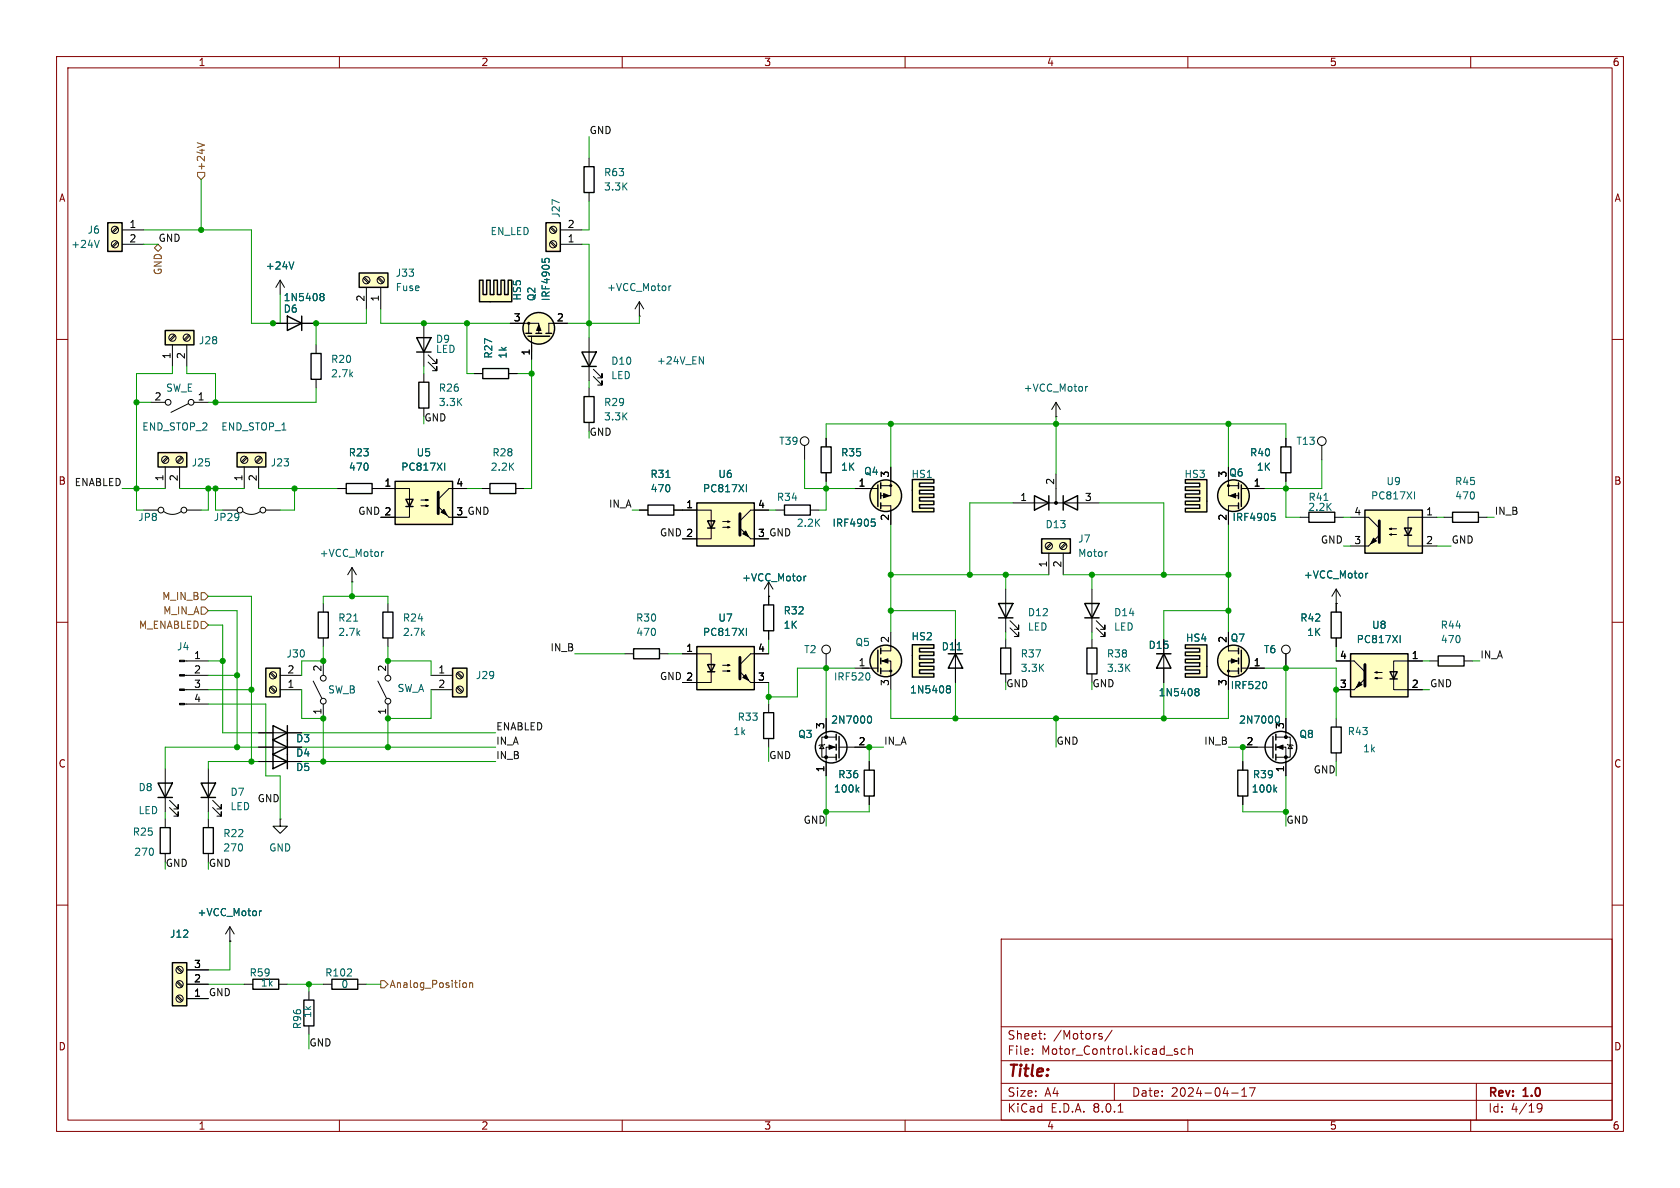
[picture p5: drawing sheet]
<svg xmlns="http://www.w3.org/2000/svg" width="297mm" height="210mm" viewBox="0 0 297 210" stroke-linecap="round" stroke-linejoin="round" font-family="sans-serif">
<g fill="none" stroke="#840000" stroke-width=".18">
<path d="M10 10h277v190h-277zM12 12h273v186h-273zM60 10v2M110 10v2M160 10v2M210 10v2M260 10v2M10 60h2M285 60h2M10 110h2M285 110h2M10 160h2"/>
<path d="M285 160h2M177 166h108v32h-108zM60 198v2M110 198v2M160 198v2M177 194.5h108M177 191.5h108M177 187.5h108M177 181.5h108M182.5 186.3v.1M182.5 185.5v.1M184.7 183.6v.1"/>
<path d="M184.7 182.8v.1M194.5 183.2l.3 .1 .1 .2-.2 .2h-.3M194.5 182.7l.3 .1M196.6 182.1l-1.3 2M197 191.5v3M197.7 196.6h.8M207.7 185.8l.3 .1 .2 .2v.2l-.5 .1M207.7 185.5h.5M209.5 185.5l-.4-.1-.3 .3v.4l.2 .2h.5M210 198v2M210.2 185.5l.2-.1 .3 .1 .1 .9M210.2 184.9v1.5"/>
<path d="M217.7 193.2h1.2M219.5 193.8h.9M219.5 192.7l.5-.4v1.5M220.9 192.3h1l-.7 1.5M260 198v2M261 191.5v6.5M271.7 195.4l.3-.3 .5 .1a.99 .99 0 0 1-.3 1.4h-.3M271.7 195.7l.3 .3h.5l.1-.3"/>
</g>
<path d="M112 114.7h4.6v1.8h-4.6zM218.8 136.1h1.8v4.6h-1.8zM235.3 128.5h1.8v4.6h-1.8z" fill="none" stroke="#000" stroke-width=".24"/>
<path d="M110.5 115.6h1.5M116.6 115.6h1.5M219.7 134.6v1.5M219.7 132.1h5.3M225.6 132.1h1.7v5.1M225.6 130.3h2.5v3.6h-2.5M227.3 127v3.3M227.6 131.6l.1 .1h.8l.1 .1M228.1 131.7l.4 .6h-.8zM236.2 127v1.5M236.2 133.1v1.5M219.7 140.7v1.5" fill="none" stroke="#000" stroke-width=".18"/>
<path d="M225.3 139.5l.4 .5M225.7 126.6h.2l.2 .2v.8M225.7 139.2l-.5 .5" fill="none" stroke="#006464" stroke-width=".18"/>
<g fill="none" stroke="#000" stroke-width=".25">
<path d="M225 130.2v3.8M225.6 129.8v1M225.6 131.6v1M225.6 133.4v1"/>
<circle cx="226.4" cy="132.1" r="2.79"/>
</g>
<g fill="#000" stroke="#000" stroke-width=".18">
<path d="M225.8 132.1l1-.4v.8z"/>
<circle cx="227.3" cy="133.9" r=".25"/>
<circle cx="227.3" cy="130.3" r=".25"/>
</g>
<path d="M80 118.1h2.5v5.1h-2.5z" fill="#ffffc2"/>
<path d="M80 118.1h2.5v5.1h-2.5z" fill="none" stroke="#000" stroke-width=".25"/>
<g fill="none" stroke="#000" stroke-width=".18">
<path d="M57.1 106.7v1.5M57.1 112.8v1.5M62.2 102.9h.1M62.2 100.3l-.7 1.3M62.2 100.3v2.6M62.2 100.3l.8 1.3M68.6 116.8v2.6M76.2 119.4h3.8M80.7 119l.9 .9M80.9 118.9l.9 .8M252.7 116.8h1.5M258.8 116.8h1.5"/>
<path d="M66.8 120.4l1.5 3M68.6 124.5v2.5M76.2 121.9h3.8M80.7 121.6l.9 .8M80.9 121.4l.9 .9M135.9 124.5v1.5M135.9 130.6v1.5"/>
<circle cx="68.6" cy="119.9" r=".51"/>
<circle cx="81.3" cy="119.4" r=".63"/>
<circle cx="68.6" cy="124" r=".51"/>
<circle cx="81.3" cy="121.9" r=".63"/>
</g>
<path d="M56.3 108.2h1.7v4.6h-1.7zM254.3 116h4.5v1.7h-4.5zM135 126h1.8v4.6h-1.8z" fill="none" stroke="#000" stroke-width=".24"/>
<path d="M67.5 97.5v.9M67.8 97.5l-.3 .3M62.5 109.8h.7" fill="none" stroke="#006464" stroke-width=".18"/>
<path d="M123.2 114.3h10.1v7.6h-10.1z" fill="#ffffc2"/>
<path d="M123.2 114.3h10.1v7.6h-10.1zM125.1 117.5h1.3l-.7 1.2zM125.1 118.7h1.3" fill="none" stroke="#000" stroke-width=".25"/>
<path d="M120.6 115.6h5.1v5.1h-5.1M127.8 118.6h1.2l-.3 .1v-.2l.3 .1M127.8 117.6h1.2l-.3 .1v-.2l.3 .1M135.9 115.6h-3.2l-1.9 1.9M132.7 120.7h3.2" fill="none" stroke="#000" stroke-width=".18"/>
<path d="M131.3 119.8l.5-.5 .5 1zM130.8 118.7l1.9 2z" fill="#000" stroke="#000" stroke-width=".18"/>
<path d="M130.8 116.2v3.8" fill="none" stroke="#000" stroke-width=".51"/>
<path d="M132 111.1v1.2" fill="none" stroke="#006464" stroke-width=".18"/>
<path d="M123.2 88.9h10.1v7.6h-10.1z" fill="#ffffc2"/>
<path d="M123.2 88.9h10.1v7.6h-10.1zM125.1 92.1h1.3l-.7 1.2zM125.1 93.3h1.3" fill="none" stroke="#000" stroke-width=".25"/>
<path d="M49.5 49.5l-.7 1.3M49.5 49.5v2.6M49.5 49.5l.8 1.3M120.6 90.2h5.1v5.1h-5.1M127.8 93.2h1.2l-.3 .1v-.2l.3 .1M127.8 92.2h1.2l-.3 .1v-.2l.3 .1M132.7 95.3h3.2M135.9 90.2h-3.2l-1.9 1.9" fill="none" stroke="#000" stroke-width=".18"/>
<path d="M131.3 94.4l.5-.5 .5 1zM130.8 93.3l1.9 2z" fill="#000" stroke="#000" stroke-width=".18"/>
<path d="M130.8 90.8v3.8" fill="none" stroke="#000" stroke-width=".51"/>
<path d="M51.9 46.3l-.4 1.3M132 85.7v1.2" fill="none" stroke="#006464" stroke-width=".18"/>
<path d="M41.9 80h5.1v2.6h-5.1z" fill="#ffffc2"/>
<path d="M41.9 80h5.1v2.6h-5.1z" fill="none" stroke="#000" stroke-width=".25"/>
<g fill="none" stroke="#000" stroke-width=".18">
<path d="M43.2 82.6v3.8M43.5 80.8l-.8 .8M43.7 80.9l-.9 .9M45.7 82.6v3.8M46.1 80.8l-.9 .8M46.2 80.9l-.8 .9"/>
<circle cx="43.2" cy="81.3" r=".63"/>
<circle cx="45.7" cy="81.3" r=".63"/>
</g>
<path d="M27.9 80h5.1v2.6h-5.1z" fill="#ffffc2"/>
<path d="M27.9 80h5.1v2.6h-5.1z" fill="none" stroke="#000" stroke-width=".25"/>
<g fill="none" stroke="#000" stroke-width=".18">
<path d="M29.2 82.6v3.8M29.5 80.8l-.8 .8M29.7 80.9l-.8 .9M31.7 82.6v3.8M32.1 80.8l-.9 .8M32.3 80.9l-.9 .9"/>
<circle cx="29.2" cy="81.3" r=".63"/>
<circle cx="31.7" cy="81.3" r=".63"/>
</g>
<path d="M29.2 58.4h5.1v2.6h-5.1z" fill="#ffffc2"/>
<path d="M29.2 58.4h5.1v2.6h-5.1z" fill="none" stroke="#000" stroke-width=".25"/>
<g fill="none" stroke="#000" stroke-width=".18">
<path d="M30.8 59.2l-.8 .8M31 59.4l-.9 .8M33.4 59.2l-.9 .8M33.5 59.4l-.8 .8M30.5 61v3.8M33 61v3.8"/>
<circle cx="30.5" cy="59.7" r=".63"/>
<circle cx="33" cy="59.7" r=".63"/>
</g>
<path d="M19 39.4h2.6v5.1h-2.6z" fill="#ffffc2"/>
<g fill="none" stroke="#000" stroke-width=".25">
<path d="M19 39.4h2.6v5.1h-2.6zM155.2 114.9v3.8M155.7 114.6v1M155.7 116.3v1M155.7 118.1v1M204.5 115.6h2.5M205.7 115.6l1.3 2.5h-2.5z"/>
<circle cx="156.6" cy="116.8" r="2.79"/>
</g>
<g fill="none" stroke="#000" stroke-width=".18">
<path d="M20.7 42.7l-.9 .8M20.7 40.1l-.9 .9M20.9 42.8l-.9 .9M20.9 40.3l-.9 .8M21.6 40.6h3.8M21.6 43.2h3.8M26.7 71.1h2.5M33.3 71.4l-3.1 1.5M34.3 71.1h2.5M146 115.6v2.5M151.1 118.1h4.1M155.7 116.8h1.8v5.1"/>
<path d="M155.7 118.6h1.8M157.5 111.8v3.3h-1.8M177.8 113v1.5M177.8 119.1v1.6M205.7 113v7.7M153.7 134.6v1.5M153.7 140.7v1.5"/>
<circle cx="20.3" cy="43.2" r=".63"/>
<circle cx="20.3" cy="40.6" r=".63"/>
<circle cx="29.7" cy="71.1" r=".51"/>
<circle cx="33.8" cy="71.1" r=".51"/>
<circle cx="146" cy="114.8" r=".76"/>
</g>
<path d="M17.5 42.5l-.4 1.3M153.7 119.1l.1 .3-.1 .7M151.5 139.5l.3 .5M151.8 139.2l-.4 .5M211.4 122.2l.1 .1M211.4 121.8l.3-.1 .2 .2 .1 .1-.3 .3M211.5 122.3h.2M211.5 122.3h-.1M211.7 122.3l.3 .2-.1 .4-.2 .1-.3-.1" fill="none" stroke="#006464" stroke-width=".18"/>
<path d="M176.9 114.6h1.8v4.5h-1.8zM152.8 136.1h1.8v4.6h-1.8z" fill="none" stroke="#000" stroke-width=".24"/>
<circle cx="156.6" cy="116.8" r="2.79" fill="#ffffc2" stroke="#ffffc2" stroke-width=".18"/>
<g fill="#000" stroke="#000" stroke-width=".18">
<path d="M156 116.8l1-.3v.7z"/>
<circle cx="157.5" cy="118.6" r=".18"/>
</g>
<g fill="#ffffc2">
<path d="M161.3 114h3.8v.6h-2.5v.6h2.5v.7h-2.5v.6l-1.3-.6z"/>
<path d="M161.3 115.9l1.3 .6h2.5v.6h-2.5v.7h2.5v.6h-2.5v.6h2.5v.7h-3.8z"/>
</g>
<path d="M161.3 114h3.8v.6h-2.5v.6h2.5v.7h-2.5v.6h2.5v.6h-2.5v.7h2.5v.6h-2.5v.6h2.5v.7h-3.8zM167.6 115.6h2.6M168.9 115.6l1.3 2.5h-2.6z" fill="none" stroke="#000" stroke-width=".25"/>
<path d="M168.9 113v7.7M193 113v1.5M193 119.1v1.6" fill="none" stroke="#000" stroke-width=".18"/>
<path d="M169.2 114.9h.7M167.4 121.7l.1 .1M167.4 121.3l.4-.1 .2 .2v.1l-.2 .3M167.5 121.8h.3M167.5 121.8h-.1M167.8 121.8l.2 .2v.4l-.2 .1-.4-.1" fill="none" stroke="#006464" stroke-width=".18"/>
<path d="M192.2 114.6h1.7v4.5h-1.7z" fill="none" stroke="#000" stroke-width=".24"/>
<g fill="#ffffc2">
<path d="M209.5 117.8h2.6v-.6l1.3 .6v1.9h-3.9v-.6h2.6v-.7h-2.6z"/>
<path d="M209.5 114h3.9v3.8l-1.3-.6h-2.6v-.7h2.6v-.6h-2.6v-.6h2.6v-.7h-2.6z"/>
</g>
<path d="M209.5 114h3.9v5.7h-3.9v-.6h2.6v-.7h-2.6v-.6h2.6v-.6h-2.6v-.7h2.6v-.6h-2.6v-.6h2.6v-.7h-2.6z" fill="none" stroke="#000" stroke-width=".25"/>
<path d="M96.5 39.4h2.6v5.1h-2.6z" fill="#ffffc2"/>
<path d="M96.5 39.4h2.6v5.1h-2.6zM191.8 106.7h2.5l-1.3 2.5zM191.8 109.2h2.5" fill="none" stroke="#000" stroke-width=".25"/>
<g fill="none" stroke="#000" stroke-width=".18">
<path d="M97.3 40.3l.8 .8M97.3 42.8l.8 .9M97.5 40.1l.8 .9M97.5 42.7l.8 .8M99.1 43.2h3.8M99.1 40.6h3.8M193 104.1v7.7M193.8 111l1.5 1.5v-.7v.7h-.7M193.8 109.7l1.5 1.6v-.8v.8h-.7"/>
<circle cx="97.8" cy="40.6" r=".63"/>
<circle cx="97.8" cy="43.2" r=".63"/>
</g>
<path d="M184.1 95.3h5.1v2.5h-5.1z" fill="#ffffc2"/>
<path d="M184.1 95.3h5.1v2.5h-5.1z" fill="none" stroke="#000" stroke-width=".25"/>
<g fill="none" stroke="#000" stroke-width=".18">
<path d="M185.4 97.8v3.8M185.8 96l-.9 .9M185.9 96.2l-.8 .9M188 97.8v3.8M188.3 96l-.8 .9M188.5 96.2l-.9 .9"/>
<circle cx="185.4" cy="96.5" r=".63"/>
<circle cx="188" cy="96.5" r=".63"/>
</g>
<path d="M195.6 97.5h.2" fill="none" stroke="#006464" stroke-width=".18"/>
<g fill="#ffffc2">
<path d="M209.5 88.6h2.6v-.6l1.3 .6v1.9h-3.9v-.6h2.6v-.7h-2.6z"/>
<path d="M209.5 84.8h3.9v3.8l-1.3-.6h-2.6v-.7h2.6v-.6h-2.6v-.6h2.6v-.7h-2.6z"/>
</g>
<path d="M209.5 84.8h3.9v5.7h-3.9v-.6h2.6v-.7h-2.6v-.6h2.6v-.6h-2.6v-.7h2.6v-.6h-2.6v-.6h2.6v-.7h-2.6z" fill="none" stroke="#000" stroke-width=".25"/>
<path d="M238.8 115.6h10.1v7.6h-10.1z" fill="#ffffc2"/>
<g fill="none" stroke="#000" stroke-width=".25">
<path d="M73.7 59.7h2.5l-1.3 2.5zM73.7 62.2h2.5M218.9 114.6v1M218.9 116.3v1M218.9 118.1v1M219.5 114.9v3.8M238.8 115.6h10.1v7.6h-10.1zM245.7 118.7h1.3l-.6 1.3zM245.7 120h1.3"/>
<circle cx="218.1" cy="116.8" r="2.79"/>
</g>
<g fill="none" stroke="#000" stroke-width=".18">
<path d="M74.9 57.2v7.6M75.7 64l1.5 1.5v-.7v.7h-.7M75.7 62.7l1.5 1.6v-.8v.8h-.7M217.2 118.6h1.7M217.2 114.3v.8h1.7M218.9 116.8h-1.7v5.1M219.5 118.1h4M227.3 115.6v2.5M236.2 116.8h3.2l1.9 1.9M236.2 106.7v1.5M236.2 112.8v1.5M243.1 119.9l.4-.1v.2l-.4-.1h1.2"/>
<path d="M243.1 118.9l.4-.2v.3l-.4-.1h1.2M251.5 116.8h-5.1v5.1h5.1M236.2 121.9h3.2M29.2 144.8v1.5M29.2 150.9v1.5"/>
<circle cx="227.3" cy="114.8" r=".76"/>
</g>
<g fill="#000" stroke="#000" stroke-width=".18">
<path d="M217.7 116.5l1 .3-1 .4zM239.4 121.9l1.9-1.9zM240.3 120.5l.5 .5-1 .5z"/>
<circle cx="217.2" cy="118.6" r=".18"/>
</g>
<path d="M241.3 117.5v3.8" fill="none" stroke="#000" stroke-width=".51"/>
<path d="M247.5 112.3v1.3M223.8 120.6l.1 .4-.1 .6" fill="none" stroke="#006464" stroke-width=".18"/>
<path d="M235.3 108.2h1.8v4.6h-1.8zM28.3 146.3h1.8v4.6h-1.8z" fill="none" stroke="#000" stroke-width=".24"/>
<circle cx="218.1" cy="116.8" r="2.79" fill="#ffffc2" stroke="#ffffc2" stroke-width=".18"/>
<path d="M63.5 48.3h5.1v2.5h-5.1z" fill="#ffffc2"/>
<path d="M63.5 48.3h5.1v2.5h-5.1z" fill="none" stroke="#000" stroke-width=".25"/>
<g fill="none" stroke="#000" stroke-width=".18">
<path d="M64.3 49.2l.8 .9M64.4 49l.9 .9M64.8 50.8v3.8M66.8 49.2l.8 .9M67 49l.8 .9M67.3 50.8v3.8M55.9 61v1.5M55.9 67.1v1.5M59.7 86.4h1.5M65.8 86.4h1.5"/>
<circle cx="64.8" cy="49.5" r=".63"/>
<circle cx="67.3" cy="49.5" r=".63"/>
</g>
<path d="M55 62.5h1.8v4.6h-1.8zM61.2 85.5h4.6v1.7h-4.6z" fill="none" stroke="#000" stroke-width=".24"/>
<path d="M69.8 85.1h10.2v7.6h-10.2z" fill="#ffffc2"/>
<path d="M69.8 85.1h10.2v7.6h-10.2zM71.8 88.3h1.2l-.6 1.2zM71.8 89.5h1.2M27.9 138.4h2.6l-1.3 2.6zM35.6 138.4h2.5l-1.3 2.6zM27.9 141h2.6M35.6 141h2.5" fill="none" stroke="#000" stroke-width=".25"/>
<g fill="none" stroke="#000" stroke-width=".18">
<path d="M74.9 66v1.5M74.9 72.2v1.5M25.4 90.2h2.5M29 90.4a2.54 2.54 0 0 0 3 0M33 90.2h2.6M39.4 90.2h2.5M42.9 90.4a2.54 2.54 0 0 0 3.1 0M47 90.2h2.5M67.3 86.4h5.1v5h-5.1M74.4 89.4h1.3l-.4 .1v-.2l.4 .1M74.4 88.4h1.3l-.4 .1v-.2l.4 .1M79.4 91.4h3.1"/>
<path d="M82.5 86.4h-3.1l-1.9 1.9M29.2 135.9v7.6M36.8 135.9v7.6M30 142.7l1.5 1.6v-.8v.8h-.8M30 141.5l1.5 1.5v-.8v.8h-.8M36.8 144.8v1.5M36.8 150.9v1.5M37.6 142.7l1.5 1.6v-.8v.8h-.7M37.6 141.5l1.5 1.5v-.8v.8h-.7M49.5 144.8v1.3h1.3l-1.3 1.2-1.2-1.2h1.2M49.5 144.8h.1M40.6 166.4h.1"/>
<path d="M40.6 163.8l-.7 1.3M40.6 163.8v2.6M40.6 163.8l.8 1.3"/>
<circle cx="28.4" cy="90.2" r=".51"/>
<circle cx="32.5" cy="90.2" r=".51"/>
<circle cx="42.4" cy="90.2" r=".51"/>
<circle cx="46.5" cy="90.2" r=".51"/>
</g>
<path d="M78 90.6l.5-.6 .5 1.1zM77.5 89.5l1.9 1.9z" fill="#000" stroke="#000" stroke-width=".18"/>
<path d="M77.5 87v3.8" fill="none" stroke="#000" stroke-width=".51"/>
<path d="M78.6 81.9v1.2M45.9 161v.9M46.2 161l-.3 .3" fill="none" stroke="#006464" stroke-width=".18"/>
<path d="M74 67.6h1.8v4.5h-1.8zM35.9 146.3h1.8v4.6h-1.8z" fill="none" stroke="#000" stroke-width=".24"/>
<path d="M30.5 170.2h2.5v7.6h-2.5z" fill="#ffffc2"/>
<path d="M102.9 62.2h2.5l-1.3 2.6zM102.9 64.8h2.5M30.5 170.2h2.5v7.6h-2.5z" fill="none" stroke="#000" stroke-width=".25"/>
<g fill="none" stroke="#000" stroke-width=".18">
<path d="M104.1 27.9v1.5M104.1 34.1v1.5M104.1 59.7v7.6M113 55.9h.1M113 53.3l-.7 1.3M113 53.3v2.6M113 53.3l.8 1.3M83.8 66h1.5M89.9 66h1.5M104.1 68.6v1.5M104.1 74.7v1.5M104.9 66.5l1.5 1.6v-.8v.8h-.7"/>
<path d="M104.9 65.3l1.5 1.5v-.8v.8h-.7M85.1 86.4h1.5M91.2 86.4h1.5M113 90.2h1.5M119.1 90.2h1.5M31.2 171.1l.9 .9M31.2 173.7l.9 .8M31.2 176.2l.9 .8M31.4 170.9l.9 .9M31.4 173.5l.9 .8M31.4 176l.9 .9M33 176.5h3.8"/>
<path d="M33 174h3.8M33 171.5h3.8M43.2 174h1.5M49.3 174h1.5M54.6 175.3v1.5M57.1 174h1.6M63.3 174h1.5M54.6 181.4v1.5"/>
<circle cx="31.7" cy="176.5" r=".63"/>
<circle cx="31.7" cy="171.4" r=".63"/>
<circle cx="31.7" cy="174" r=".63"/>
</g>
<path d="M103.3 29.5h1.7v4.5h-1.7zM85.3 65.2h4.6v1.7h-4.6zM103.3 70.1h1.7v4.6h-1.7zM86.6 85.5h4.6v1.7h-4.6zM114.6 89.3h4.5v1.8h-4.5zM44.7 173.1h4.6v1.8h-4.6zM53.7 176.8h1.8v4.6h-1.8zM58.7 173.1h4.5v1.8h-4.5z" fill="none" stroke="#000" stroke-width=".24"/>
<path d="M118.3 50.5v.9M118.6 50.5l-.3 .3M117.7 84.4h.7" fill="none" stroke="#006464" stroke-width=".18"/>
<g fill="#ffffc2">
<path d="M84.8 49.5h.6v2.6h.6v-2.6h.7v2.6h.6l-.6 1.2h-1.9z"/>
<path d="M87.3 49.5h.6v2.6h.7v-2.6h.6v2.6h.6v-2.6h.7v3.8h-3.8l.6-1.2z"/>
</g>
<g fill="none" stroke="#000" stroke-width=".25">
<path d="M84.8 49.5h.6v2.6h.6v-2.6h.7v2.6h.6v-2.6h.6v2.6h.7v-2.6h.6v2.6h.6v-2.6h.7v3.8h-5.7zM93 58.9h1M93.3 59.4h3.9M94.7 58.9h1.1M96.5 58.9h1M48.3 133.4l2.5 1.2-2.5 1.3zM48.3 130.8l2.5 1.3-2.5 1.3zM48.3 128.3l2.5 1.2-2.5 1.3zM50.8 128.3v7.6"/>
<circle cx="95.2" cy="58" r="2.79"/>
</g>
<circle cx="95.2" cy="58" r="2.79" fill="#ffffc2" stroke="#ffffc2" stroke-width=".18"/>
<g fill="none" stroke="#000" stroke-width=".18">
<path d="M90.2 57.2h5v1.7M93.5 57.2v1.7M94 59.4v4.1M100.3 57.2h-3.3v1.7M57.1 116.8v2.6M68.6 106.7v1.5M68.6 112.8v1.5M45.7 134.6h7.6M45.7 132.1h7.6M45.7 129.5h7.6M55.4 120.4l1.5 3M57.1 124.5v2.5"/>
<circle cx="57.2" cy="119.9" r=".51"/>
<circle cx="57.2" cy="124" r=".51"/>
</g>
<g fill="#000" stroke="#000" stroke-width=".18">
<path d="M95.2 57.4l.4 1h-.7z"/>
<circle cx="93.5" cy="57.1" r=".18"/>
</g>
<path d="M95.8 45.7v.6M96.3 46.2v-.3l.3-.2 .4 .1 .1 .4" fill="none" stroke="#006464" stroke-width=".18"/>
<path d="M67.7 108.2h1.8v4.6h-1.8z" fill="none" stroke="#000" stroke-width=".24"/>
<path d="M47 118.1h2.5v5.1h-2.5z" fill="#ffffc2"/>
<path d="M50.8 55.9l2.5 1.3-2.5 1.2zM53.3 55.9v2.5M47 118.1h2.5v5.1h-2.5z" fill="none" stroke="#000" stroke-width=".25"/>
<g fill="none" stroke="#000" stroke-width=".18">
<path d="M48.3 57.2h7.6M186.7 73.7h.1M186.7 71.1l-.8 1.3M186.7 71.1v2.6M186.7 71.1l.8 1.3M227.3 77.5v1.5M233.7 78.7v2.6M137.2 90.2h1.5M143.3 90.2h1.5M227.3 83.6v1.5M229.9 91.4h1.5M236 91.4h1.5"/>
<path d="M255.3 91.4h1.5M261.4 91.4h1.5M32.6 119.4h4.2M32.6 116.8h4.2M47.8 119l.8 .9M47.9 118.9l.9 .8M49.5 119.4h3.8M135.9 105.4h.1M135.9 102.9l-.8 1.2M135.9 102.9v4M135.9 111.5v1.5M135.9 102.9l.8 1.2"/>
<path d="M236.2 106.7h.1M236.2 104.1l.8 1.3M236.2 104.1v2.6M236.2 104.1l-.7 1.3M32.6 121.9h4.2M32.6 124.5h4.2M47.8 121.6l.8 .8M47.9 121.4l.9 .9M49.5 121.9h3.8"/>
<circle cx="233.7" cy="78" r=".76"/>
<circle cx="48.3" cy="119.4" r=".63"/>
<circle cx="48.3" cy="121.9" r=".63"/>
</g>
<path d="M31.7 119.3h.9v.2h-.9zM31.7 116.7h.9v.3h-.9zM31.7 124.3h.9v.3h-.9zM31.7 121.8h.9v.2h-.9z" fill="#000" stroke="#000" stroke-width=".18"/>
<path d="M56.7 52.4h.1M56.7 51.9h.3l.2 .1 .1 .2-.3 .2M56.8 52.4h.2M56.8 52.4l-.1 .1M57 52.4l.3 .3-.1 .3-.2 .2-.3-.1M191.9 68.3v.9M192.3 68.3l-.4 .3M234 88.5h.8M142.1 101.8v.9M142.5 101.8l-.4 .3M241.5 101.3v.9M241.8 101.3l-.3 .3" fill="none" stroke="#006464" stroke-width=".18"/>
<path d="M226.4 79h1.8v4.6h-1.8zM138.7 89.3h4.6v1.8h-4.6zM231.4 90.6h4.6v1.7h-4.6zM256.8 90.6h4.6v1.7h-4.6zM135 106.9h1.8v4.6h-1.8z" fill="none" stroke="#000" stroke-width=".24"/>
<g fill="#ffffc2">
<path d="M161.3 84.8h3.8v.6h-2.5v.6h2.5v.7h-2.5v.6l-1.3-.6z"/>
<path d="M161.3 86.7l1.3 .6h2.5v.6h-2.5v.7h2.5v.6h-2.5v.6h2.5v.7h-3.8z"/>
</g>
<g fill="none" stroke="#000" stroke-width=".25">
<path d="M155.2 85.7v3.8M155.7 85.3v1.1M155.7 87.1v1M155.7 88.9v1M161.3 84.8h3.8v.6h-2.5v.6h2.5v.7h-2.5v.6h2.5v.6h-2.5v.7h2.5v.6h-2.5v.6h2.5v.7h-3.8z"/>
<circle cx="156.6" cy="87.6" r="2.79"/>
</g>
<circle cx="156.6" cy="87.6" r="2.79" fill="#ffffc2" stroke="#ffffc2" stroke-width=".18"/>
<path d="M151.1 86.4h4.1M155.7 89.4h1.8v3.3M155.7 85.9h1.8M157.5 82.6v5h-1.8" fill="none" stroke="#000" stroke-width=".18"/>
<g fill="#000" stroke="#000" stroke-width=".18">
<path d="M156.2 87.2l1 .4-1 .4z"/>
<circle cx="157.5" cy="85.9" r=".18"/>
</g>
<path d="M154.1 91.8h.6M154.2 92.2h.3l.2 .3-.1 .5h-.4" fill="none" stroke="#006464" stroke-width=".18"/>
<path d="M241.3 90.2h10.2v7.6h-10.2z" fill="#ffffc2"/>
<g fill="none" stroke="#000" stroke-width=".25">
<path d="M182.9 87.6l2.5 1.3-2.5 1.3zM185.4 87.6v2.6M188 87.6v2.6M188 88.9l2.5-1.3v2.6zM218.9 85.3v1.1M218.9 87.1v1M218.9 88.9v1M219.5 85.7v3.8M241.3 90.2h10.2v7.6h-10.2zM248.3 93.3h1.3l-.7 1.3zM248.3 94.6h1.3M176.5 106.7h2.6l-1.3 2.5z"/>
<path d="M176.5 109.2h2.6M147.8 129.8v1M147.8 131.6v1M147.8 133.4v1M148.3 130.2v3.8"/>
<circle cx="218.1" cy="87.6" r="2.79"/>
<circle cx="146.9" cy="132.1" r="2.79"/>
</g>
<g fill="none" stroke="#000" stroke-width=".18">
<path d="M48.3 57.2h2.5M53.3 57.2h2.6M90.2 57.2h2.5M97.8 57.2h2.5M83.8 66h1.5M89.9 66h1.5M94 61v2.5M142.2 78.7v2.6M146 77.5v1.5M227.3 77.5v1.5M59.7 86.4h1.5M65.8 86.4h4"/>
<path d="M67.3 91.4h2.5M80 91.4h2.5M80 86.4h2.5M113 90.2h1.5M119.1 90.2h4.1M120.6 95.3h2.6M133.3 90.2h2.6M133.3 95.3h2.6M146 83.6v1.5M151.1 86.4h2.6M157.5 82.6v2.5M157.5 90.2v2.5"/>
<path d="M179.1 88.9h15.2M186.7 83.8v5.1M217.2 85.1v2.5h1.7M217.2 85.9h1.7M218.9 89.4h-1.7v3.3M219.5 86.4h4M227.3 83.6v1.5M238.8 91.4h3.1l1.9 1.9M238.8 96.5h3.1M245.6 94.5l.4-.1v.2l-.4-.1h1.3M245.6 93.5l.4-.2v.3l-.4-.1h1.3M254 91.4h-5.1v5.1h5.1"/>
<path d="M120.6 115.6h2.6M133.3 115.6h2.6M135.9 105.4h.1M135.9 105.4v1.5M135.9 111.5v1.5M168.9 113v2.6M168.9 118.1v2.6M177.8 104.1v7.7M178.6 111l1.5 1.5v-.7v.7h-.8M178.6 109.7l1.5 1.6v-.8v.8h-.8M205.7 113v2.6M205.7 118.1v2.6"/>
<path d="M217.2 119.4v2.5M221 118.1h2.5M227.3 115.6v2.5M236.2 106.7h.1M236.2 116.8h2.6M236.2 106.7v1.5M236.2 112.8v1.5M248.9 116.8h2.6M45.7 132.1h2.6M45.7 134.6h2.6M45.7 129.5h2.6M50.8 132.1h2.5"/>
<path d="M50.8 134.6h2.5M50.8 129.5h2.5M120.6 120.7h2.6M133.3 120.7h2.6M145.3 131.7l.4 .6h-.8zM145.8 131.6l-.1 .1h-.8l-.1 .1M146 127v3.3M147.8 132.1h-1.8v5.1M147.8 130.3h-2.5v3.6h2.5M148.3 132.1h5.4M153.7 134.6v1.5M219.7 132.1h2.5"/>
<path d="M219.7 134.6v1.5M227.3 127v2.5M227.3 134.6v2.6M236.2 121.9h2.6M248.9 121.9h2.6M153.7 140.7v1.5M219.7 140.7v1.5M33 176.5h3.8M33 174h3.8M33 171.5h3.8M40.6 166.4h.1"/>
<circle cx="142.2" cy="78" r=".76"/>
</g>
<g fill="#000" stroke="#000" stroke-width=".18">
<path d="M217.4 87.6l1-.4v.8zM241.9 96.5l1.9-1.9zM242.8 95.1l.5 .5-1 .5zM146.6 131.7l1 .4-1 .4z"/>
<circle cx="186.7" cy="88.9" r=".25"/>
<circle cx="217.2" cy="85.9" r=".18"/>
<circle cx="146" cy="130.3" r=".25"/>
<circle cx="146" cy="133.9" r=".25"/>
</g>
<path d="M243.8 92.1v3.8" fill="none" stroke="#000" stroke-width=".51"/>
<g fill="none" stroke="#006464" stroke-width=".18">
<path d="M51.9 46.3l-.4 1.3M56.7 52.4h.1M56.7 51.9h.3l.2 .1 .1 .2-.3 .2M56.8 52.4h.2M56.8 52.4l-.1 .1M57 52.4l.3 .3-.1 .3-.2 .2-.3-.1M95.8 45.7v.6M96.3 46.2v-.3l.3-.2 .4 .1 .1 .4M78.6 81.9v1.2M117.7 84.4h.7M132 85.7v1.2M154.1 91.8h.6"/>
<path d="M154.2 92.2h.3l.2 .3-.1 .5h-.4M224.8 90.7h.6M224.9 91.2h.3l.3 .3-.1 .4-.5 .1M250.1 86.9v1.3M132 111.1v1.2M142.1 101.8v.9M142.5 101.8l-.4 .3M169.2 114.9h.7M241.5 101.3v.9M241.8 101.3l-.3 .3M247.5 112.3v1.3M151.5 139.5l.3 .5"/>
<path d="M151.8 139.2l-.4 .5M153.5 126.6h.2a.68 .68 0 0 1 .4 .6 .68 .68 0 0 1-.4 .6h-.2M167.4 121.7l.1 .1M167.4 121.3l.4-.1 .2 .2v.1l-.2 .3M167.5 121.8h.3M167.5 121.8h-.1M167.8 121.8l.2 .2v.4l-.2 .1-.4-.1M211.4 122.2l.1 .1M211.4 121.8l.3-.1 .2 .2 .1 .1-.3 .3M211.5 122.3h.2M211.5 122.3h-.1M211.7 122.3l.3 .2-.1 .4-.2 .1-.3-.1"/>
<path d="M223.8 120.6l.1 .4-.1 .6M225.3 139.5l.4 .5M225.7 126.6h.2l.2 .2v.8M225.7 139.2l-.5 .5M45.9 161v.9M46.2 161l-.3 .3"/>
</g>
<circle cx="218.1" cy="87.6" r="2.79" fill="#ffffc2" stroke="#ffffc2" stroke-width=".18"/>
<path d="M145.2 79h1.7v4.6h-1.7z" fill="none" stroke="#000" stroke-width=".24"/>
<path d="M34.9 25.2l1.2 .5M34.9 30.5h1.3v.6l-.6 .7-.7-.7zM27.3 43.8l.6-.6 .7 .6-.7 .7zM35.6 104.8h.6l.6 .6-.6 .6h-.6zM35.6 109.9h.6l.6 .6-.6 .6h-.6zM35.6 107.3h.6l.6 .7-.6 .6h-.6zM67.3 173.4h.6l.7 .6-.7 .6h-.6zM82.1 173.7l.3 .1 .1 .2-.1 .4-.3 .2M83 173.8l.2-.1 .3 .1 .1 .8M83 173.7v.9" fill="none" stroke="#725600" stroke-width=".18"/>
<path d="M123.6 63.1l.8 1.2v-1.2" fill="none" stroke="#0000c2" stroke-width=".18"/>
<g fill="none" stroke="#009600" stroke-width=".18">
<path d="M35.6 31.8v8.8M104.1 24.1v3.8M104.1 35.6v5h-1.2M25.4 40.6h19v16.6h5.1v-5.1M25.4 43.2h2.5M64.8 54.6v2.6h-8.9v3.8M67.3 54.6v2.6h22.9M82.5 57.2v8.8h1.3M102.9 43.2h1.2v16.5M113 55.9v1.3h-12.7M24.1 71.1h2.6M30.5 64.8v1.2h-6.4v24.2h1.3"/>
<path d="M33 64.8v1.2h5.1v5.1M55.9 68.6v2.5h-19.1M74.9 64.8v1.2M91.4 66h2.6M94 63.5v22.9h-1.3M104.1 67.3v1.3M146 77.5v-2.6h81.3v2.6M157.5 74.9v7.7M186.7 73.7v10.1M217.2 74.9v7.7M21.6 86.4h7.6M31.7 86.4h11.5"/>
<path d="M36.8 86.4v3.8h-1.2M38.1 86.4v3.8h1.3M45.7 86.4h14M52.1 86.4v3.8h-2.6M82.5 86.4h2.6M111.8 90.2h1.2M135.9 90.2h1.3M142.2 81.3v5.1h8.9M146 85.1v5.1h-1.2M157.5 92.7v19.1M179.1 88.9h-7.7v12.7M194.3 88.9h11.4v12.7"/>
<path d="M217.2 92.7v19.1M227.3 85.1v6.3h2.6M233.7 81.3v5.1h-10.2M237.5 96.5h1.3M237.5 91.4h1.3M254 96.5h2.5M254 91.4h1.3M262.9 91.4h1.3M36.8 119.4h5.1M36.8 116.8h2.6M36.8 108h5.1v24.1M36.8 105.4h7.6v29.2"/>
<path d="M36.8 110.5h2.6v19h6.3M57.1 106.7v-1.3h11.5v1.3M57.1 114.3v2.5h-3.8v2.6M62.2 102.9v2.5M68.6 114.3v2.5h7.6v2.6M101.6 115.6h8.9M118.1 115.6h2.5M135.9 113v2.6M146 118.1v8.9M151.1 118.1h-10.1v5.1h-5.1M157.5 108h11.4v5M157.5 101.6h27.9"/>
<path d="M177.8 101.6v2.5M177.8 111.8v1.2M188 101.6h29.2M193 101.6v2.5M193 111.8v1.2M217.2 108h-11.5v5M223.5 118.1h12.7v8.9M227.3 118.1v8.9M236.2 114.3v2.5M251.5 116.8h1.2M260.3 116.8h1.3M36.8 124.5h10.2v12.7h2.5v7.6"/>
<path d="M36.8 121.9h7.6M45.7 134.6h-8.9v1.3M45.7 132.1h-16.5v3.8M53.3 121.9v5.1h3.8v7.6M53.3 134.6h34.3M53.3 132.1h34.3M53.3 129.5h34.3M76.2 121.9v5.1h-7.6v5.1M135.9 120.7v3.8M135.9 132.1v2.5M146 137.2v8.9M156.2 132.1h-2.5v2.5"/>
<path d="M157.5 121.9v5.1h59.7v-5.1M168.9 120.7v6.3M186.7 127v5.1M205.7 120.7v6.3M217.2 132.1h2.5v2.5M227.3 137.2v8.9M236.2 134.6v2.6M251.5 121.9h1.2M29.2 143.5v1.3M36.8 143.5v1.3M153.7 142.2v1.3h-7.7M219.7 142.2v1.3h7.6"/>
<path d="M36.8 174h6.4M40.6 166.4v5.1h-3.8M50.8 174h6.3M54.6 174v1.3M64.8 174h2.5M54.6 182.9v2.5"/>
</g>
<g fill="#009600" stroke="#009600" stroke-width=".18">
<circle cx="157.5" cy="101.6" r=".46"/>
<circle cx="157.5" cy="108" r=".46"/>
<circle cx="186.7" cy="74.9" r=".46"/>
<circle cx="157.5" cy="74.9" r=".46"/>
<circle cx="146" cy="86.4" r=".46"/>
<circle cx="177.8" cy="101.6" r=".46"/>
<circle cx="171.4" cy="101.6" r=".46"/>
<circle cx="227.3" cy="86.4" r=".46"/>
<circle cx="217.2" cy="74.9" r=".46"/>
<circle cx="153.7" cy="132.1" r=".46"/>
<circle cx="135.9" cy="123.2" r=".46"/>
<circle cx="146" cy="118.1" r=".46"/>
<circle cx="186.7" cy="127" r=".46"/>
<circle cx="146" cy="143.5" r=".46"/>
<circle cx="168.9" cy="127" r=".46"/>
<circle cx="205.7" cy="127" r=".46"/>
<circle cx="217.2" cy="101.6" r=".46"/>
<circle cx="217.2" cy="108" r=".46"/>
<circle cx="193" cy="101.6" r=".46"/>
<circle cx="205.7" cy="101.6" r=".46"/>
<circle cx="236.2" cy="121.9" r=".46"/>
<circle cx="227.3" cy="118.1" r=".46"/>
<circle cx="219.7" cy="132.1" r=".46"/>
<circle cx="227.3" cy="143.5" r=".46"/>
<circle cx="39.4" cy="116.8" r=".46"/>
<circle cx="68.6" cy="116.8" r=".46"/>
<circle cx="57.1" cy="116.8" r=".46"/>
<circle cx="68.6" cy="127" r=".46"/>
<circle cx="68.6" cy="132.1" r=".46"/>
<circle cx="62.2" cy="105.4" r=".46"/>
<circle cx="55.9" cy="57.2" r=".46"/>
<circle cx="24.1" cy="71.1" r=".46"/>
<circle cx="38.1" cy="71.1" r=".46"/>
<circle cx="94" cy="66" r=".46"/>
<circle cx="104.1" cy="57.2" r=".46"/>
<circle cx="44.4" cy="134.6" r=".46"/>
<circle cx="44.4" cy="121.9" r=".46"/>
<circle cx="57.1" cy="127" r=".46"/>
<circle cx="41.9" cy="119.4" r=".46"/>
<circle cx="48.3" cy="57.2" r=".46"/>
<circle cx="82.5" cy="57.2" r=".46"/>
<circle cx="74.9" cy="57.2" r=".46"/>
<circle cx="35.6" cy="40.6" r=".46"/>
<circle cx="52.1" cy="86.4" r=".46"/>
<circle cx="38.1" cy="86.4" r=".46"/>
<circle cx="36.8" cy="86.4" r=".46"/>
<circle cx="24.1" cy="86.4" r=".46"/>
<circle cx="41.9" cy="132.1" r=".46"/>
<circle cx="57.1" cy="134.6" r=".46"/>
<circle cx="54.6" cy="174" r=".46"/>
</g>
<text font-size="2.8" fill="#840000" x="178" y="190.9">Title:</text>
<g font-size="2.1" fill="#840000">
<text x="178" y="184">Sheet:</text>
<text x="186.2" y="184">/Motors/</text>
<text x="178" y="186.7">File:</text>
<text x="184.1" y="186.7">Motor_Control.kicad_sch</text>
<text x="178" y="196.9">KiCad</text>
<text x="178" y="194.1">Size:</text>
<text x="184.7" y="194.1">A4</text>
<text x="185.7" y="196.9">E.D.A.</text>
<text x="193.3" y="196.9">8.0.1</text>
<text x="200" y="194.1">Date:</text>
<text x="207" y="194.1">2024-04-17</text>
<text x="263" y="194.3">Rev:</text>
<text x="263" y="196.9">Id:</text>
<text x="267.1" y="196.9">4/19</text>
<text x="269.4" y="194.3">1.0</text>
</g>
<g font-size="1.8" fill="#840000">
<text x="35" y="11.9">1</text>
<text x="85" y="11.9">2</text>
<text x="135" y="11.9">3</text>
<text x="185" y="11.9">4</text>
<text x="235" y="11.9">5</text>
<text x="285" y="11.9">6</text>
<text x="10.3" y="35.9">A</text>
<text x="285.3" y="35.9">A</text>
<text x="10.3" y="85.9">B</text>
<text x="285.3" y="85.9">B</text>
<text x="10.3" y="135.9">C</text>
<text x="285.3" y="135.9">C</text>
<text x="10.3" y="185.9">D</text>
<text x="285.3" y="185.9">D</text>
<text x="35" y="199.9">1</text>
<text x="85" y="199.9">2</text>
<text x="135" y="199.9">3</text>
<text x="185" y="199.9">4</text>
<text x="235" y="199.9">5</text>
<text x="285" y="199.9">6</text>
</g>
<g font-size="1.8" fill="#0f0f0f">
<text x="104.1" y="23.8">GND</text>
<text x="27.9" y="42.8">GND</text>
<text x="13.1" y="86">ENABLED</text>
<text x="107.6" y="89.8">IN_A</text>
<text x="63.2" y="91.1">GND 2</text>
<text x="80.6" y="91.2">3 GND</text>
<text x="116.6" y="94.9">GND 2</text>
<text x="133.9" y="95">3 GND</text>
<text x="264.2" y="91.1">IN_B</text>
<text x="233.4" y="96.2">GND</text>
<text x="256.5" y="96.2">GND</text>
<text x="97.2" y="115.2">IN_B</text>
<text x="261.6" y="116.5">IN_A</text>
<text x="116.6" y="120.3">GND 2</text>
<text x="252.7" y="121.6">GND</text>
<text x="87.6" y="129.2">ENABLED</text>
<text x="87.6" y="131.7">IN_A</text>
<text x="156.2" y="131.7">IN_A</text>
<text x="186.7" y="131.7">GND</text>
<text x="212.8" y="131.7">IN_B</text>
<text x="87.6" y="134.3">IN_B</text>
<text x="135.9" y="134.3">GND</text>
<text x="232.1" y="136.8">GND</text>
<text x="45.5" y="141.9">GND</text>
<text x="142" y="145.7">GND</text>
<text x="227.3" y="145.7">GND</text>
<text x="36.8" y="176.2">GND</text>
<text x="54.6" y="185.1">GND</text>
</g>
<g font-size="1.8" fill="#725600">
<text x="36.4" y="30.3" transform="rotate(-90 36.4 30.3)">+24V</text>
<text x="28.8" y="48.7" transform="rotate(-90 28.8 48.7)">GND</text>
<text x="28.6" y="106.3">M_IN_B</text>
<text x="24.5" y="111.4">M_ENABLED</text>
<text x="28.8" y="108.8">M_IN_A</text>
<text x="68.8" y="174.9">Analog_Position</text>
</g>
<g font-size="1.8" fill="#006464">
<text x="106.7" y="31.3">R63</text>
<text x="106.7" y="33.9">3.3K</text>
<text x="15.4" y="41.5">J6</text>
<text x="86.6" y="41.8">EN_LED</text>
<text x="99.2" y="38.6" transform="rotate(-90 99.2 38.6)">J27</text>
<text x="12.5" y="44">+24V</text>
<text x="46.9" y="47.9">+24V</text>
<text x="50" y="53.4">1N5408</text>
<text x="69.9" y="51.7">Fuse</text>
<text x="69.9" y="49.1">J33</text>
<text x="92.3" y="53.2" transform="rotate(-90 92.3 53.2)">HS5</text>
<text x="94.8" y="53.3" transform="rotate(-90 94.8 53.3)">Q2</text>
<text x="97.4" y="53.3" transform="rotate(-90 97.4 53.3)">IRF4905</text>
<text x="107.2" y="51.7">+VCC_Motor</text>
<text x="50" y="55.5">D6</text>
<text x="35.1" y="61.1">J28</text>
<text x="58.4" y="64.4">R20</text>
<text x="77" y="60.8">D9</text>
<text x="77" y="62.6">LED</text>
<text x="87.2" y="63.5" transform="rotate(-90 87.2 63.5)">R27</text>
<text x="89.8" y="63.5" transform="rotate(-90 89.8 63.5)">1k</text>
<text x="108" y="64.7">D10</text>
<text x="29.3" y="69.4">SW_E</text>
<text x="58.4" y="66.9">2.7k</text>
<text x="77.5" y="69.4">R26</text>
<text x="77.5" y="72">3.3K</text>
<text x="106.7" y="72">R29</text>
<text x="108" y="67.2">LED</text>
<text x="180.9" y="69.4">+VCC_Motor</text>
<text x="106.7" y="74.5">3.3K</text>
<text x="33.8" y="82.7">J25</text>
<text x="47.8" y="82.7">J23</text>
<text x="61.6" y="80.9">R23</text>
<text x="61.6" y="83.4">470</text>
<text x="70.8" y="83.4">PC817XI</text>
<text x="73.6" y="80.9">U5</text>
<text x="86.7" y="83.4">2.2K</text>
<text x="87" y="80.9">R28</text>
<text x="137.7" y="78.8">T39</text>
<text x="148.6" y="83.4">1K</text>
<text x="148.6" y="80.9">R35</text>
<text x="220.9" y="80.9">R40</text>
<text x="222.1" y="83.4">1K</text>
<text x="229.1" y="78.8">T13</text>
<text x="114.9" y="84.7">R31</text>
<text x="114.9" y="87.2">470</text>
<text x="124.2" y="87.2">PC817XI</text>
<text x="126.9" y="84.7">U6</text>
<text x="137.2" y="88.7">R34</text>
<text x="152.7" y="84.2">Q4</text>
<text x="161" y="84.7">HS1</text>
<text x="209.3" y="84.7">HS3</text>
<text x="231.2" y="88.7">R41</text>
<text x="242.3" y="88.5">PC817XI</text>
<text x="245" y="86">U9</text>
<text x="257.1" y="86">R45</text>
<text x="257.2" y="88.5">470</text>
<text x="24.3" y="92.3">JP8</text>
<text x="37.7" y="92.3">JP29</text>
<text x="140.8" y="93.3">2.2K</text>
<text x="147.1" y="93.3">IRF4905</text>
<text x="184.7" y="93.6">D13</text>
<text x="217.8" y="92.3">IRF4905</text>
<text x="231.2" y="90.5">2.2K</text>
<text x="56.4" y="98.7">+VCC_Motor</text>
<text x="190.5" y="96.1">J7</text>
<text x="190.5" y="98.7">Motor</text>
<text x="131.1" y="103">+VCC_Motor</text>
<text x="230.4" y="102.5">+VCC_Motor</text>
<text x="59.7" y="112.6">2.7k</text>
<text x="59.7" y="110.1">R21</text>
<text x="71.1" y="112.6">2.7k</text>
<text x="71.1" y="110.1">R24</text>
<text x="112.4" y="110.1">R30</text>
<text x="112.4" y="112.6">470</text>
<text x="124.2" y="112.6">PC817XI</text>
<text x="126.9" y="110.1">U7</text>
<text x="138.4" y="111.4">1K</text>
<text x="138.4" y="108.8">R32</text>
<text x="161" y="113.4">HS2</text>
<text x="181.6" y="111.7">LED</text>
<text x="181.6" y="109.1">D12</text>
<text x="196.9" y="111.7">LED</text>
<text x="196.9" y="109.1">D14</text>
<text x="209.6" y="113.6">HS4</text>
<text x="229.8" y="110.1">R42</text>
<text x="231" y="112.6">1K</text>
<text x="239.7" y="113.9">PC817XI</text>
<text x="242.5" y="111.4">U8</text>
<text x="254.6" y="111.4">R44</text>
<text x="254.6" y="113.9">470</text>
<text x="31.2" y="115.2">J4</text>
<text x="50.6" y="116.4">J30</text>
<text x="142.1" y="115.7">T2</text>
<text x="151.1" y="114.4">Q5</text>
<text x="166.4" y="115.2">D11</text>
<text x="180.3" y="116.4">R37</text>
<text x="180.3" y="119">3.3K</text>
<text x="195.6" y="116.4">R38</text>
<text x="195.6" y="119">3.3K</text>
<text x="203" y="114.9">D15</text>
<text x="223.3" y="115.7">T6</text>
<text x="84" y="120.2">J29</text>
<text x="147.3" y="120.5">IRF520</text>
<text x="160.8" y="122.8">1N5408</text>
<text x="204.7" y="123.3">1N5408</text>
<text x="217.5" y="122">IRF520</text>
<text x="52.3" y="131.4">D3</text>
<text x="129.5" y="130.1">1k</text>
<text x="130.3" y="127.6">R33</text>
<text x="141" y="130.7">Q3</text>
<text x="146.8" y="128.1">2N7000</text>
<text x="219" y="128.1">2N7000</text>
<text x="229.6" y="130.7">Q8</text>
<text x="238.2" y="130.1">R43</text>
<text x="52.3" y="136.5">D5</text>
<text x="52.3" y="134">D4</text>
<text x="148.1" y="137.8">R36</text>
<text x="221.4" y="137.8">R39</text>
<text x="240.9" y="133.2">1k</text>
<text x="24.4" y="140.1">D8</text>
<text x="40.6" y="140.9">D7</text>
<text x="40.6" y="143.4">LED</text>
<text x="147.3" y="140.3">100k</text>
<text x="221.2" y="140.3">100k</text>
<text x="23.4" y="147.9">R25</text>
<text x="24.4" y="144.1">LED</text>
<text x="39.4" y="148.2">R22</text>
<text x="23.6" y="151.5">270</text>
<text x="39.4" y="150.7">270</text>
<text x="47.5" y="150.7">GND</text>
<text x="30" y="166">J12</text>
<text x="34.8" y="162.2">+VCC_Motor</text>
<text x="44" y="172.8">R59</text>
<text x="57.4" y="172.8">R102</text>
<text x="46" y="174.6">1k</text>
<text x="60.3" y="174.9">0</text>
<text x="53.4" y="182" transform="rotate(-90 53.4 182)">R96</text>
<text x="55.2" y="180" transform="rotate(-90 55.2 180)">1k</text>
</g>
<g font-size="1.8">
<text x="22.8" y="40.4">1</text>
<text x="100.3" y="40.4">2</text>
<text x="22.8" y="42.9">2</text>
<text x="100.3" y="42.9">1</text>
<text x="64.5" y="53.4" transform="rotate(-90 64.5 53.4)">2</text>
<text x="67.1" y="53.4" transform="rotate(-90 67.1 53.4)">1</text>
<text x="90.7" y="56.9">3</text>
<text x="98.4" y="56.9">2</text>
<text x="30.2" y="63.6" transform="rotate(-90 30.2 63.6)">1</text>
<text x="32.8" y="63.6" transform="rotate(-90 32.8 63.6)">2</text>
<text x="93.7" y="62.9" transform="rotate(-90 93.7 62.9)">1</text>
<text x="27.2" y="70.9">2</text>
<text x="34.9" y="70.9">1</text>
<text x="29" y="85.2" transform="rotate(-90 29 85.2)">1</text>
<text x="31.5" y="85.2" transform="rotate(-90 31.5 85.2)">2</text>
<text x="42.9" y="85.2" transform="rotate(-90 42.9 85.2)">1</text>
<text x="45.5" y="85.2" transform="rotate(-90 45.5 85.2)">2</text>
<text x="67.9" y="86.1">1</text>
<text x="80.6" y="86.1">4</text>
<text x="121.2" y="89.9">1</text>
<text x="133.9" y="89.9">4</text>
<text x="151.7" y="86.1">1</text>
<text x="157.2" y="84.5" transform="rotate(-90 157.2 84.5)">3</text>
<text x="180.3" y="88.6">1</text>
<text x="186.4" y="85.8" transform="rotate(-90 186.4 85.8)">2</text>
<text x="191.7" y="88.6">3</text>
<text x="216.9" y="84.5" transform="rotate(-90 216.9 84.5)">3</text>
<text x="217.2" y="84.4">Q6</text>
<text x="221.5" y="86.1">1</text>
<text x="67.9" y="91.2">2</text>
<text x="80.6" y="91.2">3</text>
<text x="121.2" y="95">2</text>
<text x="133.9" y="95">3</text>
<text x="157.2" y="92.1" transform="rotate(-90 157.2 92.1)">2</text>
<text x="216.9" y="92.1" transform="rotate(-90 216.9 92.1)">2</text>
<text x="239.3" y="91.2">4</text>
<text x="252" y="91.2">1</text>
<text x="185.2" y="100.4" transform="rotate(-90 185.2 100.4)">1</text>
<text x="187.7" y="100.4" transform="rotate(-90 187.7 100.4)">2</text>
<text x="239.3" y="96.3">3</text>
<text x="252" y="96.3">2</text>
<text x="157.2" y="113.7" transform="rotate(-90 157.2 113.7)">2</text>
<text x="216.9" y="113.7" transform="rotate(-90 216.9 113.7)">2</text>
<text x="217.5" y="113.6">Q7</text>
<text x="34.2" y="116.6">1</text>
<text x="34.2" y="119.1">2</text>
<text x="50.7" y="119.1">2</text>
<text x="56.9" y="118.8" transform="rotate(-90 56.9 118.8)">2</text>
<text x="68.3" y="118.8" transform="rotate(-90 68.3 118.8)">2</text>
<text x="77.4" y="119.1">1</text>
<text x="121.2" y="115.3">1</text>
<text x="133.9" y="115.3">4</text>
<text x="151.7" y="117.9">1</text>
<text x="221.5" y="117.9">1</text>
<text x="236.8" y="116.6">4</text>
<text x="249.5" y="116.6">1</text>
<text x="34.2" y="121.7">3</text>
<text x="34.2" y="124.2">4</text>
<text x="50.7" y="121.7">1</text>
<text x="77.4" y="121.7">2</text>
<text x="121.2" y="120.4">2</text>
<text x="133.9" y="120.4">3</text>
<text x="157.2" y="121.4" transform="rotate(-90 157.2 121.4)">3</text>
<text x="216.9" y="121.4" transform="rotate(-90 216.9 121.4)">3</text>
<text x="236.8" y="121.7">3</text>
<text x="249.5" y="121.7">2</text>
<text x="56.9" y="126.4" transform="rotate(-90 56.9 126.4)">1</text>
<text x="68.3" y="126.4" transform="rotate(-90 68.3 126.4)">1</text>
<text x="145.8" y="129" transform="rotate(-90 145.8 129)">3</text>
<text x="151.7" y="131.8">2</text>
<text x="220.3" y="131.8">2</text>
<text x="227.1" y="129" transform="rotate(-90 227.1 129)">3</text>
<text x="145.8" y="136.6" transform="rotate(-90 145.8 136.6)">1</text>
<text x="227.1" y="136.6" transform="rotate(-90 227.1 136.6)">1</text>
<text x="34.2" y="173.7">2</text>
<text x="34.2" y="171.2">3</text>
<text x="34.2" y="176.3">1</text>
</g>
<g font-size="1.8" fill="#0000c2">
<text x="116" y="64.6">+24V_EN</text>
<text x="25.1" y="76.3">END_STOP_2</text>
<text x="39" y="76.3">END_STOP_1</text>
<text x="57.9" y="122.8">SW_B</text>
<text x="70.2" y="122.5">SW_A</text>
</g>
<g font-size="1.8" fill="#009600">
<text x="74.9" y="74.6">GND</text>
<text x="104.1" y="77.1">GND</text>
<text x="177.8" y="121.6">GND</text>
<text x="193" y="121.6">GND</text>
<text x="29.2" y="153.3">GND</text>
<text x="36.8" y="153.3">GND</text>
</g>
</svg>
